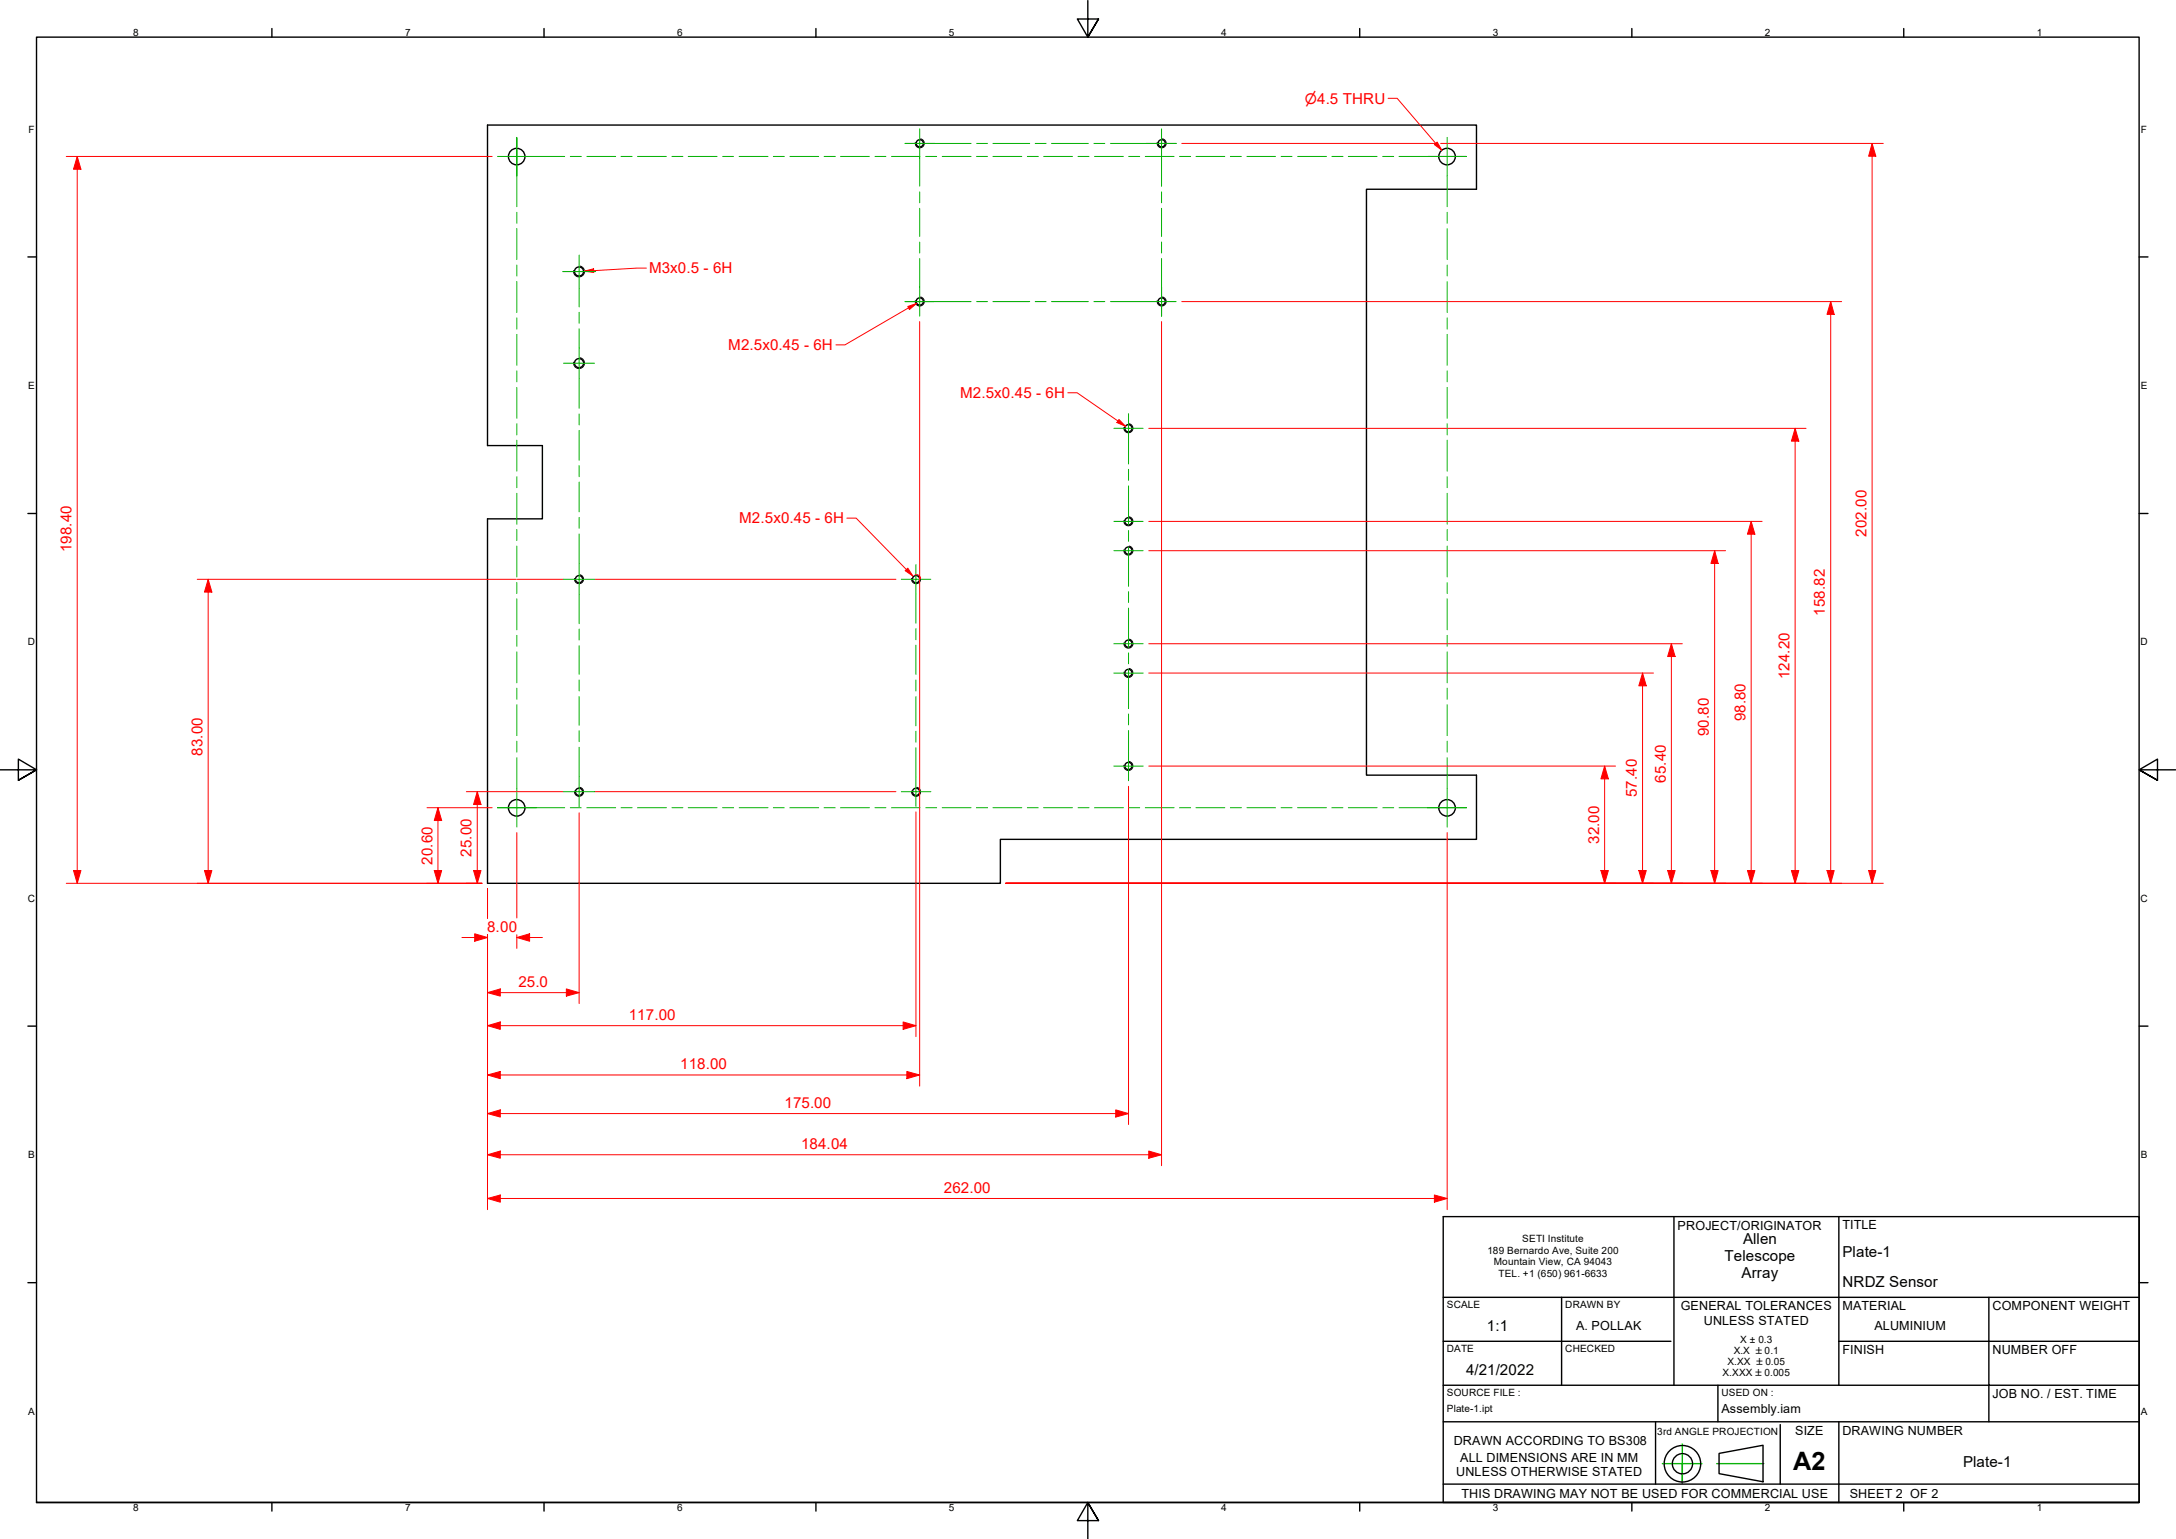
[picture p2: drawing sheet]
<svg xmlns="http://www.w3.org/2000/svg" width="594mm" height="420mm" viewBox="0 0 594 420" stroke-linecap="round" stroke-linejoin="round" font-family="sans-serif">
<!-- layer: Threads(Design Office) -->
<g fill="none" stroke="#000" stroke-width=".27">
<path d="M251.3 37.9a1.24 1.24 0 0 1 1 1.4 1.24 1.24 0 0 1-1.4 1 1.24 1.24 0 0 1-1-1.4M317.4 37.9a1.24 1.24 0 0 1 1 1.4 1.24 1.24 0 0 1-1.5 1 1.24 1.24 0 0 1-1-1.4M158.3 72.6a1.49 1.49 0 0 1 1.3 1.8 1.49 1.49 0 0 1-1.8 1.2 1.49 1.49 0 0 1-1.2-1.7M158.3 97.7a1.49 1.49 0 0 1 1.3 1.7 1.49 1.49 0 0 1-1.8 1.2 1.49 1.49 0 0 1-1.2-1.7M251.3 81.1a1.24 1.24 0 0 1 1 1.4 1.24 1.24 0 0 1-1.4 1 1.24 1.24 0 0 1-1-1.4M317.4 81.1a1.24 1.24 0 0 1 1 1.4 1.24 1.24 0 0 1-1.5 1 1.24 1.24 0 0 1-1-1.4M308.3 115.7a1.24 1.24 0 0 1 1 1.4 1.24 1.24 0 0 1-1.4 1 1.24 1.24 0 0 1-1-1.4M158.3 156.9a1.24 1.24 0 0 1 1 1.4 1.24 1.24 0 0 1-1.4 1 1.24 1.24 0 0 1-1-1.4M250.3 156.9a1.24 1.24 0 0 1 1 1.4 1.24 1.24 0 0 1-1.4 1 1.24 1.24 0 0 1-1-1.4M308.3 149.1a1.24 1.24 0 0 1 1 1.4 1.24 1.24 0 0 1-1.4 1 1.24 1.24 0 0 1-1-1.4M308.3 141.1a1.24 1.24 0 0 1 1 1.4 1.24 1.24 0 0 1-1.4 1 1.24 1.24 0 0 1-1-1.4M308.3 174.5a1.24 1.24 0 0 1 1 1.4 1.24 1.24 0 0 1-1.4 1 1.24 1.24 0 0 1-1-1.4"/>
<path d="M308.3 182.5a1.24 1.24 0 0 1 1 1.4 1.24 1.24 0 0 1-1.4 1 1.24 1.24 0 0 1-1-1.4M158.3 214.9a1.24 1.24 0 0 1 1 1.5 1.24 1.24 0 0 1-1.4 1 1.24 1.24 0 0 1-1-1.5M250.3 214.9a1.24 1.24 0 0 1 1 1.5 1.24 1.24 0 0 1-1.4 1 1.24 1.24 0 0 1-1-1.5M308.3 207.9a1.24 1.24 0 0 1 1 1.4 1.24 1.24 0 0 1-1.4 1 1.24 1.24 0 0 1-1-1.4"/>
</g>
<!-- layer: Visible Edges(Design Office) -->
<g fill="none" stroke="#000" stroke-width=".38">
<path d="M133.1 34.1h270v17.6h-30v159.9h30v17.6h-130v12h-140v-99.6h15v-20h-15z"/>
<circle cx="251.1" cy="39.1" r=".98"/>
<circle cx="317.2" cy="39.1" r=".98"/>
<circle cx="141.1" cy="42.7" r="2.25"/>
<circle cx="395.1" cy="42.7" r="2.25"/>
<circle cx="158.1" cy="74.1" r="1.24"/>
<circle cx="158.1" cy="99.1" r="1.24"/>
<circle cx="251.1" cy="82.3" r=".98"/>
<circle cx="317.2" cy="82.3" r=".98"/>
<circle cx="308.1" cy="116.9" r=".98"/>
<circle cx="158.1" cy="158.1" r=".98"/>
<circle cx="250.1" cy="158.1" r=".98"/>
<circle cx="308.1" cy="150.3" r=".98"/>
<circle cx="308.1" cy="142.3" r=".98"/>
<circle cx="308.1" cy="175.7" r=".98"/>
<circle cx="308.1" cy="183.7" r=".98"/>
<circle cx="158.1" cy="216.2" r=".98"/>
<circle cx="250.1" cy="216.2" r=".98"/>
<circle cx="308.1" cy="209.1" r=".98"/>
<circle cx="141.1" cy="220.5" r="2.25"/>
<circle cx="395.1" cy="220.5" r="2.25"/>
</g>
<!-- layer: Sketch Geometry(Design Office) -->
<g fill="none" stroke="#000" stroke-width=".38">
<path d="M74.2 7.8v2.3M148.5 7.8v2.3M222.8 7.8v2.3M297 .2v9.9l-2.9-4.9h5.8l-2.9 4.9 2.9-4.9M371.2 7.8v2.3M445.5 7.8v2.3M519.7 7.8v2.3M7.6 70.1h2.4M584 70.1h2.4M7.6 140.2h2.4M584 140.2h2.4M0 210.2h10l-5-3v5.8l5-2.8-5 2.8"/>
<path d="M594 210.2h-10l5-3v5.8l-5-2.8 5 2.8M7.6 280.1h2.4M584 280.1h2.4M394 332.1h190v78.1h-190zM457 332.1v46.1M502 332.1v46.1M7.6 350.2h2.4M394 354.2h190M426.3 354.2v24M543 354.2v24h41M584 350.2h2.4M394 366.2h62.2"/>
<path d="M394 378.2h108M469 378.2v10M502 366.2h82M502 378.2h41v10M394 388.2h190M452 388.2v17M459.3 399.6v5.3M469.3 396.8l12-2.2v9.9l-12-2.2zM486 388.9v16.3M502 388.2v22M10 410.2v-400.1h574v400.1h-574h574M74.2 410.2v2.3"/>
<path d="M148.5 410.2v2.3M222.8 410.2v2.3M299.9 415.1l-2.9-4.9 2.9 4.9h-5.8l2.9-4.9v10M371.2 410.2v2.3M394 405.2h190M445.5 410.2v2.3M519.7 410.2v2.3"/>
<circle cx="459.3" cy="399.6" r="5"/>
<circle cx="459.3" cy="399.6" r="2.76"/>
</g>
<path d="M453.8 399.6h10.9M459.3 394.2v10.7M468.7 399.6h12.8" fill="none" stroke="#0f0" stroke-width=".38"/>
<!-- layer: Center Mark(Design Office) -->
<path d="M141.1 37.5v10.5M389.8 42.7h10.6M135.8 220.5h10.6M389.8 220.5h10.6" fill="none" stroke="#00b000" stroke-width=".27"/>
<!-- layer: Centerline(Design Office) -->
<g fill="none" stroke="#00b000" stroke-width=".27">
<path d="M141.1 37.5v18.9M395.1 37.5v18.9M135.8 42.7h18.4M141.1 58v2.9M155.7 42.7h3M160.2 42.7h7.9M169.5 42.7h3.1M174.1 42.7h7.8M183.5 42.7h2.9M187.9 42.7h7.9M197.3 42.7h3M201.8 42.7h7.9"/>
<path d="M211.1 42.7h3M215.6 42.7h7.9M225 42.7h3M229.5 42.7h7.9M238.9 42.7h3M243.4 42.7h7.8M252.7 42.7h3M257.2 42.7h7.9M266.6 42.7h3M271.1 42.7h7.9M280.5 42.7h3M284.9 42.7h7.9"/>
<path d="M294.3 42.7h3M298.8 42.7h7.9M308.2 42.7h2.9M312.7 42.7h7.8M322 42.7h3.1M326.5 42.7h7.9M335.9 42.7h3M340.4 42.7h7.8M349.8 42.7h2.9M354.3 42.7h7.8M363.6 42.7h3M368.1 42.7h7.9"/>
<path d="M377.5 42.7h3M382 42.7h18.4M395.1 58v2.9M141.1 62.4v8.4M141.1 72.4v3M141.1 76.9v8.4M395.1 62.4v8.4M395.1 72.4v3M395.1 76.9v8.4M141.1 86.8v3M141.1 91.3v8.4M395.1 86.8v3"/>
<path d="M395.1 91.3v8.4M141.1 101.3v2.9M141.1 105.8v8.4M141.1 115.7v3M395.1 101.3v2.9M395.1 105.8v8.4M395.1 115.7v3M141.1 120.2v8.4M141.1 130.2v2.9M141.1 134.7v8.4M395.1 120.2v8.4M395.1 130.2v2.9"/>
<path d="M395.1 134.7v8.4M141.1 144.6v3M141.1 149.1v8.4M141.1 159v3M395.1 144.6v3M395.1 149.1v8.4M395.1 159v3M141.1 163.5v8.4M141.1 173.5v2.9M141.1 178v8.4M395.1 163.5v8.4M395.1 173.5v2.9"/>
<path d="M395.1 178v8.4M141.1 187.9v3M141.1 192.4v8.4M395.1 187.9v3M395.1 192.4v8.4M141.1 202.4v2.9M141.1 206.9v18.9M395.1 202.4v2.9M395.1 206.9v18.9M135.8 220.5h18.4M155.7 220.5h3M160.2 220.5h7.9"/>
<path d="M169.5 220.5h3.1M174.1 220.5h7.8M183.5 220.5h2.9M187.9 220.5h7.9M197.3 220.5h3M201.8 220.5h7.9M211.1 220.5h3M215.6 220.5h7.9M225 220.5h3M229.5 220.5h7.9M238.9 220.5h3M243.4 220.5h7.8"/>
<path d="M252.7 220.5h3M257.2 220.5h7.9M266.6 220.5h3M271.1 220.5h7.9M280.5 220.5h3M284.9 220.5h7.9M294.3 220.5h3M298.8 220.5h7.9M308.2 220.5h2.9M312.7 220.5h7.8M322 220.5h3.1M326.5 220.5h7.9"/>
<path d="M335.9 220.5h3M340.4 220.5h7.8M349.8 220.5h2.9M354.3 220.5h7.8M363.6 220.5h3M368.1 220.5h7.9M377.5 220.5h3M382 220.5h18.4"/>
</g>
<!-- layer: Dimensions(Design Office) -->
<path d="M119.6 237.7v3.5" fill="none" stroke="#f00" stroke-width=".27"/>
<path d="M118.6 237.7h2l-1 3.5z" fill="#f00"/>
<path d="M118.6 237.7h2l-1 3.5zM119.6 220.5v3.5" fill="none" stroke="#f00" stroke-width=".27"/>
<path d="M119.6 220.5l1 3.5h-2z" fill="#f00"/>
<path d="M21.1 237.7v3.5M116.6 220.5h17.8M119.6 220.5l1 3.5h-2zM119.6 224v13.7M116.6 241.2h15" fill="none" stroke="#f00" stroke-width=".27"/>
<path d="M20.1 237.7h2l-1 3.5z" fill="#f00"/>
<path d="M21.1 42.7v3.5M20.1 237.7h2l-1 3.5z" fill="none" stroke="#f00" stroke-width=".27"/>
<path d="M21.1 42.7l1 3.5h-2z" fill="#f00"/>
<path d="M18.1 42.7h116.3M21.1 42.7l1 3.5h-2zM21.1 46.2v191.5M18.1 241.2h113.5M129.6 255.9h3.5" fill="none" stroke="#f00" stroke-width=".27"/>
<path d="M129.6 254.9l3.5 1-3.5 1.1z" fill="#f00"/>
<path d="M129.6 254.9l3.5 1-3.5 1.1zM141.1 255.9h3.5" fill="none" stroke="#f00" stroke-width=".27"/>
<path d="M141.1 255.9l3.5-1v2.1z" fill="#f00"/>
<path d="M141.1 227.3v23.3M126.1 255.9h3.5M133.1 242.6v8M133.1 255.2v3.7M141.1 255.9l3.5-1v2.1zM141.1 255.2v3.7M144.6 255.9h3.5M133.1 327.2h3.5" fill="none" stroke="#f00" stroke-width=".27"/>
<path d="M133.1 327.2l3.5-1v2z" fill="#f00"/>
<path d="M133.1 327.2l3.5-1v2zM391.6 327.2h3.5" fill="none" stroke="#f00" stroke-width=".27"/>
<path d="M391.6 326.2l3.5 1-3.5 1z" fill="#f00"/>
<path d="M395.1 227.3v102.9M133.1 242.6v8M133.1 255.2v75M136.6 327.2h255M391.6 326.2l3.5 1-3.5 1z" fill="none" stroke="#f00" stroke-width=".27"/>
<!-- layer: Symbols(Design Office) -->
<path d="M162.1 73.9l-2.5 .1" fill="none" stroke="#f00" stroke-width=".27"/>
<path d="M159.6 74l2.5-.6v1z" fill="#f00"/>
<path d="M392 39.2l1.6 1.8M159.6 74l2.5-.6v1zM176.5 73.2l-14.4 .7" fill="none" stroke="#f00" stroke-width=".27"/>
<path d="M391.6 39.5l.8-.7 1.2 2.2z" fill="#f00"/>
<path d="M379 26.8h2.4l10.6 12.4M391.6 39.5l.8-.7 1.2 2.2z" fill="none" stroke="#f00" stroke-width=".27"/>
<!-- layer: Center Mark(Design Office) -->
<path d="M247.1 39.2h8M313.1 39.2h8M317.1 78.3v8M247.1 82.3h8M304.1 116.9h8M246.1 158.2h8M304.1 150.3h8M304.1 142.3h8M304.1 175.7h8M304.1 183.7h8M246.1 216.1h8M304.1 209.1h8" fill="none" stroke="#00b000" stroke-width=".27"/>
<!-- layer: Centerline(Design Office) -->
<g fill="none" stroke="#00b000" stroke-width=".27">
<path d="M247.1 39.2h18M251.1 35.2v15.6M266.6 39.2h3M271.1 39.2h10M282.6 39.2h3M287.1 39.2h10M298.6 39.2h3M303.1 39.2h18M317.1 35.2v15.6M251.1 52.4v3M251.1 56.9v7.7M317.1 52.4v3"/>
<path d="M317.1 56.9v7.7M251.1 66.1v3M251.1 70.6v15.7M317.1 66.1v3M317.1 70.6v15.7M247.1 82.3h18M266.6 82.3h3M271.1 82.3h10M282.6 82.3h3M287.1 82.3h10M298.6 82.3h3M303.1 82.3h18"/>
<path d="M308.1 112.9v13.8M308.1 128.1v3M308.1 132.6v10.8M250.1 154.2v16M308.1 144.8v3M308.1 149.3v10.8M250.1 171.6v3.1M250.1 176.1v8M308.1 161.5v3M308.1 166v10.8M308.1 178.2v3M250.1 185.7v2.9"/>
<path d="M250.1 190.2v8M250.1 199.6v3M308.1 182.7v10.8M308.1 194.9v3M308.1 199.4v13.7M250.1 204.1v16"/>
</g>
<!-- layer: Dimensions(Design Office) -->
<path d="M133.1 280h3.5" fill="none" stroke="#f00" stroke-width=".27"/>
<path d="M133.1 280l3.5-1v2z" fill="#f00"/>
<path d="M133.1 280l3.5-1v2zM246.6 280h3.5" fill="none" stroke="#f00" stroke-width=".27"/>
<path d="M246.6 279l3.5 1-3.5 1z" fill="#f00"/>
<path d="M250.1 221.7v61.3M133.1 242.6v8M133.1 255.2v27.8M246.6 279l3.5 1-3.5 1zM133.1 293.5h3.5M136.6 280h110" fill="none" stroke="#f00" stroke-width=".27"/>
<path d="M133.1 293.5l3.5-1v2z" fill="#f00"/>
<path d="M133.1 293.5l3.5-1v2zM247.6 293.5h3.5" fill="none" stroke="#f00" stroke-width=".27"/>
<path d="M247.6 292.5l3.5 1-3.5 1z" fill="#f00"/>
<path d="M251.1 87.8v70.2M251.1 158.2v57.8M251.1 216.3v4.2M251.1 220.6v75.9M133.1 242.6v8M133.1 255.2v41.3M136.6 293.5h111M247.6 292.5l3.5 1-3.5 1zM133.1 304h3.5" fill="none" stroke="#f00" stroke-width=".27"/>
<path d="M133.1 304l3.5-1v2z" fill="#f00"/>
<path d="M133.1 304l3.5-1v2zM304.6 304h3.5" fill="none" stroke="#f00" stroke-width=".27"/>
<path d="M304.6 303l3.5 1-3.5 1z" fill="#f00"/>
<path d="M308.1 214.7v5.8M308.1 220.6v86.4M133.1 242.6v8M133.1 255.2v51.8M133.1 315.3h3.5M136.6 304h168M304.6 303l3.5 1-3.5 1z" fill="none" stroke="#f00" stroke-width=".27"/>
<path d="M133.1 315.3l3.5-1.1v2z" fill="#f00"/>
<path d="M133.1 315.3l3.5-1.1v2zM313.6 315.3h3.5" fill="none" stroke="#f00" stroke-width=".27"/>
<path d="M313.6 314.2l3.5 1.1-3.5 .9z" fill="#f00"/>
<path d="M317.1 87.8v132.7M56.8 237.7v3.5M317.1 220.6v97.6M133.1 242.6v8M133.1 255.2v63M136.6 315.3h177M313.6 314.2l3.5 1.1-3.5 .9z" fill="none" stroke="#f00" stroke-width=".27"/>
<path d="M55.8 237.7h2l-1 3.5z" fill="#f00"/>
<path d="M56.8 158.2v3.4M55.8 237.7h2l-1 3.5z" fill="none" stroke="#f00" stroke-width=".27"/>
<path d="M56.8 158.2l1 3.4h-2z" fill="#f00"/>
<path d="M53.8 158.2h87.2M56.8 158.2l1 3.4h-2zM141.2 158.2h12.7M162.4 158.2h82.2M56.8 161.6v76.1M130.3 216.1v3.5M53.8 241.2h77.8" fill="none" stroke="#f00" stroke-width=".27"/>
<path d="M130.3 216.1l1 3.5h-2z" fill="#f00"/>
<path d="M130.3 216.1l1 3.5h-2zM130.3 237.7v3.5" fill="none" stroke="#f00" stroke-width=".27"/>
<path d="M129.3 237.7h2l-1 3.5z" fill="#f00"/>
<path d="M127.3 216.1h13.7M130.3 219.6v18.1M141.2 216.1h12.7M162.4 216.1h82.2M129.3 237.7h2l-1 3.5zM438.1 237.7v3.5M127.3 241.2h4.3" fill="none" stroke="#f00" stroke-width=".27"/>
<path d="M437.1 237.7h2l-1 3.5z" fill="#f00"/>
<path d="M438.1 209.1v3.5M437.1 237.7h2l-1 3.5z" fill="none" stroke="#f00" stroke-width=".27"/>
<path d="M438.1 209.1l1 3.5h-2z" fill="#f00"/>
<path d="M313.6 209.1h81.4M395.2 209.1h45.9M438.1 209.1l1 3.5h-2zM438.1 212.6v25.1M448.4 237.7v3.5M274.6 241.2h166.5" fill="none" stroke="#f00" stroke-width=".27"/>
<path d="M447.4 237.7h2.1l-1.1 3.5z" fill="#f00"/>
<path d="M448.4 183.7v3.5M447.4 237.7h2.1l-1.1 3.5z" fill="none" stroke="#f00" stroke-width=".27"/>
<path d="M448.4 183.7l1.1 3.5h-2.1z" fill="#f00"/>
<path d="M313.6 183.7h81.4M395.2 183.7h56.2M448.4 183.7l1.1 3.5h-2.1zM448.4 187.2v50.5M456.3 237.7v3.5M274.6 241.2h176.8" fill="none" stroke="#f00" stroke-width=".27"/>
<path d="M455.3 237.7h2l-1 3.5z" fill="#f00"/>
<path d="M456.3 175.7v3.5M455.3 237.7h2l-1 3.5z" fill="none" stroke="#f00" stroke-width=".27"/>
<path d="M456.3 175.7l1 3.5h-2z" fill="#f00"/>
<path d="M313.6 175.7h81.4M395.2 175.7h64.1M456.3 175.7l1 3.5h-2zM456.3 179.2v58.5M468.1 237.7v3.5M274.6 241.2h184.7" fill="none" stroke="#f00" stroke-width=".27"/>
<path d="M467.1 237.7h2l-1 3.5z" fill="#f00"/>
<path d="M468.1 150.3v3.5M467.1 237.7h2l-1 3.5z" fill="none" stroke="#f00" stroke-width=".27"/>
<path d="M468.1 150.3l1 3.5h-2z" fill="#f00"/>
<path d="M313.6 150.3h81.4M395.2 150.3h75.9M468.1 150.3l1 3.5h-2zM468.1 153.8v83.9M478.1 237.7v3.5M274.6 241.2h196.5" fill="none" stroke="#f00" stroke-width=".27"/>
<path d="M477.1 237.7h2l-1 3.5z" fill="#f00"/>
<path d="M478.1 142.3v3.5M477.1 237.7h2l-1 3.5z" fill="none" stroke="#f00" stroke-width=".27"/>
<path d="M478.1 142.3l1 3.5h-2z" fill="#f00"/>
<path d="M313.6 142.3h81.4M395.2 142.3h85.9M478.1 142.3l1 3.5h-2zM478.1 145.8v91.9M490.1 237.7v3.5M274.6 241.2h206.5" fill="none" stroke="#f00" stroke-width=".27"/>
<path d="M489.1 237.7h2l-1 3.5z" fill="#f00"/>
<path d="M490.1 116.9v3.5M489.1 237.7h2l-1 3.5z" fill="none" stroke="#f00" stroke-width=".27"/>
<path d="M490.1 116.9l1 3.5h-2z" fill="#f00"/>
<path d="M313.6 116.9h81.4M395.2 116.9h97.9M490.1 116.9l1 3.5h-2zM490.1 120.4v117.3M499.8 237.7v3.5M274.6 241.2h218.5" fill="none" stroke="#f00" stroke-width=".27"/>
<path d="M498.8 237.7h2l-1 3.5z" fill="#f00"/>
<path d="M499.8 82.3v3.5M498.8 237.7h2l-1 3.5z" fill="none" stroke="#f00" stroke-width=".27"/>
<path d="M499.8 82.3l1 3.5h-2z" fill="#f00"/>
<path d="M322.6 82.3h72.4M395.2 82.3h107.6M499.8 82.3l1 3.5h-2zM499.8 85.8v151.9M511.1 237.7v3.5M274.6 241.2h228.2" fill="none" stroke="#f00" stroke-width=".27"/>
<path d="M510.2 237.7h1.9l-1 3.5z" fill="#f00"/>
<path d="M511.1 39.2v3.5M510.2 237.7h1.9l-1 3.5z" fill="none" stroke="#f00" stroke-width=".27"/>
<path d="M511.1 39.2l1 3.5h-1.9z" fill="#f00"/>
<path d="M322.6 39.2h69.6M393.3 39.2h1.7M395.2 39.2h119M511.1 39.2l1 3.5h-1.9zM511.1 42.7v195M274.6 241.2h239.6" fill="none" stroke="#f00" stroke-width=".27"/>
<!-- layer: Symbols(Design Office) -->
<path d="M247.5 155.5l1.7 1.8" fill="none" stroke="#f00" stroke-width=".27"/>
<path d="M247.8 155.1l1.4 2.2-2.1-1.5z" fill="#f00"/>
<path d="M305.2 114.9l2.1 1.5M231.2 141.5h2.5l13.8 14M247.8 155.1l1.4 2.2-2.1-1.5zM250 156.9h-.1M250.2 156.9l.6 .2 .5 .9" fill="none" stroke="#f00" stroke-width=".27"/>
<path d="M305.5 114.5l1.8 1.9-2.4-1z" fill="#f00"/>
<path d="M250.3 82.8l-2.3 1.3M291.5 107.2h2.6l11.1 7.7M305.5 114.5l1.8 1.9-2.4-1z" fill="none" stroke="#f00" stroke-width=".27"/>
<path d="M247.8 83.7l2.5-.9-2 1.7z" fill="#f00"/>
<path d="M247.8 83.7l2.5-.9-2 1.7zM248 84.1l-17.3 10h-2.5" fill="none" stroke="#f00" stroke-width=".27"/>
<!-- layer: Center Mark(Design Office) -->
<path d="M153.6 74.1h9M153.9 99.2h8.4M153.9 158.2h8.5M153.9 216.1h8.5" fill="none" stroke="#00b000" stroke-width=".27"/>
<!-- layer: Centerline(Design Office) -->
<g fill="none" stroke="#00b000" stroke-width=".27">
<path d="M158.1 69.6v14.2M158.1 85.3v2.9M158.1 89.8v21.7M158.1 113v3M158.1 117.5v8.1M158.1 127.1v3.1M158.1 131.6v8.1M158.1 141.3v3M158.1 145.8v24.5M158.1 171.7v3M158.1 176.3v7.8M158.1 185.7v2.9"/>
<path d="M158.1 190.2v7.8M158.1 199.5v3M158.1 204v16.4"/>
</g>
<!-- layer: Dimensions(Design Office) -->
<path d="M133.1 271h3.5" fill="none" stroke="#f00" stroke-width=".27"/>
<path d="M133.1 271l3.5-1v1.9z" fill="#f00"/>
<path d="M133.1 271l3.5-1v1.9zM154.6 271h3.5" fill="none" stroke="#f00" stroke-width=".27"/>
<path d="M154.6 270l3.5 1-3.5 .9z" fill="#f00"/>
<path d="M158.1 221.9v52.1M133.1 242.6v8M133.1 255.2v18.8M136.6 271h18M154.6 270l3.5 1-3.5 .9z" fill="none" stroke="#f00" stroke-width=".27"/>
<text font-size="6.9" x="489.5" y="401.4">A2</text>
<g font-size="4.1" fill="#f00">
<text x="177.2" y="74.7">M3x0.5 - 6H</text>
<text x="198.8" y="95.6">M2.5x0.45 - 6H</text>
<text x="262.1" y="108.8">M2.5x0.45 - 6H</text>
<text x="201.8" y="142.9">M2.5x0.45 - 6H</text>
<text x="509.6" y="146.5" transform="rotate(-90 509.6 146.5)">202.00</text>
<text x="19.6" y="150.7" transform="rotate(-90 19.6 150.7)">198.40</text>
<text x="498.2" y="168.1" transform="rotate(-90 498.2 168.1)">158.82</text>
<text x="488.6" y="185.5" transform="rotate(-90 488.6 185.5)">124.20</text>
<text x="476.6" y="197" transform="rotate(-90 476.6 197)">98.80</text>
<text x="466.5" y="201" transform="rotate(-90 466.5 201)">90.80</text>
<text x="55.2" y="206.4" transform="rotate(-90 55.2 206.4)">83.00</text>
<text x="454.8" y="213.7" transform="rotate(-90 454.8 213.7)">65.40</text>
<text x="446.9" y="217.7" transform="rotate(-90 446.9 217.7)">57.40</text>
<text x="128.7" y="233.8" transform="rotate(-90 128.7 233.8)">25.00</text>
<text x="436.6" y="230.4" transform="rotate(-90 436.6 230.4)">32.00</text>
<text x="118" y="236.1" transform="rotate(-90 118 236.1)">20.60</text>
<text x="133" y="254.4">8.00</text>
<text x="141.5" y="269.4">25.0</text>
<text x="171.7" y="278.4">117.00</text>
<text x="185.7" y="292">118.00</text>
<text x="214.2" y="302.4">175.00</text>
<text x="218.7" y="313.7">184.04</text>
<text x="257.7" y="325.7">262.00</text>
</g>
<g font-size="4.1">
<text x="475.9" y="339.5">Allen</text>
<text x="470.9" y="344.2">Telescope</text>
<text x="503" y="343.2">Plate-1</text>
<text x="475.5" y="348.9">Array</text>
<text x="503" y="351.4">NRDZ Sensor</text>
<text x="406" y="363.4">1:1</text>
<text x="400.2" y="375.4">4/21/2022</text>
<text x="535.9" y="400.4">Plate-1</text>
</g>
<text font-size="3.9" fill="#f00" x="356.2" y="28.4">⌀4.5 THRU</text>
<g font-size="3.4">
<text x="458" y="335.7">PROJECT/ORIGINATOR</text>
<text x="503" y="335.6">TITLE</text>
<text x="458.9" y="357.7">GENERAL TOLERANCES</text>
<text x="503" y="357.7">MATERIAL</text>
<text x="544" y="357.7">COMPONENT WEIGHT</text>
<text x="430.3" y="363.1">A. POLLAK</text>
<text x="465.1" y="361.6">UNLESS STATED</text>
<text x="511.7" y="363.1">ALUMINIUM</text>
<text x="503" y="369.7">FINISH</text>
<text x="544" y="369.7">NUMBER OFF</text>
<text x="544" y="381.7">JOB NO. / EST. TIME</text>
<text x="470" y="385.7">Assembly.iam</text>
<text x="396.9" y="394.4">DRAWN ACCORDING TO BS308</text>
<text x="490.1" y="391.7">SIZE</text>
<text x="503" y="391.7">DRAWING NUMBER</text>
<text x="398.7" y="399.1">ALL DIMENSIONS ARE IN MM</text>
<text x="397.6" y="403">UNLESS OTHERWISE STATED</text>
<text x="399" y="408.9">THIS DRAWING MAY NOT BE USED FOR COMMERCIAL USE</text>
<text x="505" y="408.9">SHEET 2 OF 2</text>
</g>
<g font-size="2.7">
<text x="36.3" y="9.8">8</text>
<text x="110.6" y="9.8">7</text>
<text x="184.8" y="9.8">6</text>
<text x="259.1" y="9.8">5</text>
<text x="333.4" y="9.8">4</text>
<text x="407.6" y="9.8">3</text>
<text x="481.8" y="9.8">2</text>
<text x="556.1" y="9.8">1</text>
<text x="7.7" y="36.2">F</text>
<text x="584.5" y="36.2">F</text>
<text x="7.7" y="106.2">E</text>
<text x="584.5" y="106.2">E</text>
<text x="7.6" y="176.1">D</text>
<text x="584.4" y="176.1">D</text>
<text x="7.6" y="246.2">C</text>
<text x="584.4" y="246.2">C</text>
<text x="7.7" y="316.1">B</text>
<text x="584.5" y="316.1">B</text>
<text x="415.6" y="339.1">SETI Institute</text>
<text x="406.1" y="342.3">189 Bernardo Ave, Suite 200</text>
<text x="407.9" y="345.5">Mountain View, CA 94043</text>
<text x="409.1" y="348.6">TEL. +1 (650) 961-6633</text>
<text x="395" y="357.2">SCALE</text>
<text x="427.4" y="357.2">DRAWN BY</text>
<text x="395" y="369.2">DATE</text>
<text x="427.4" y="369.2">CHECKED</text>
<text x="473.3" y="369.7">X.X ±0.1</text>
<text x="475.1" y="366.6">X ± 0.3</text>
<text x="470.3" y="375.6">X.XXX ±0.005</text>
<text x="471.6" y="372.7">X.XX ±0.05</text>
<text x="395" y="381.2">SOURCE FILE :</text>
<text x="470" y="381.2">USED ON :</text>
<text x="7.7" y="386.2">A</text>
<text x="395" y="385.6">Plate-1.ipt</text>
<text x="584.5" y="386.2">A</text>
<text x="452.4" y="391.6">3rd ANGLE PROJECTION</text>
<text x="36.3" y="412.5">8</text>
<text x="110.6" y="412.5">7</text>
<text x="184.8" y="412.5">6</text>
<text x="259.1" y="412.5">5</text>
<text x="333.4" y="412.5">4</text>
<text x="407.6" y="412.5">3</text>
<text x="481.8" y="412.5">2</text>
<text x="556.1" y="412.5">1</text>
</g>
</svg>
